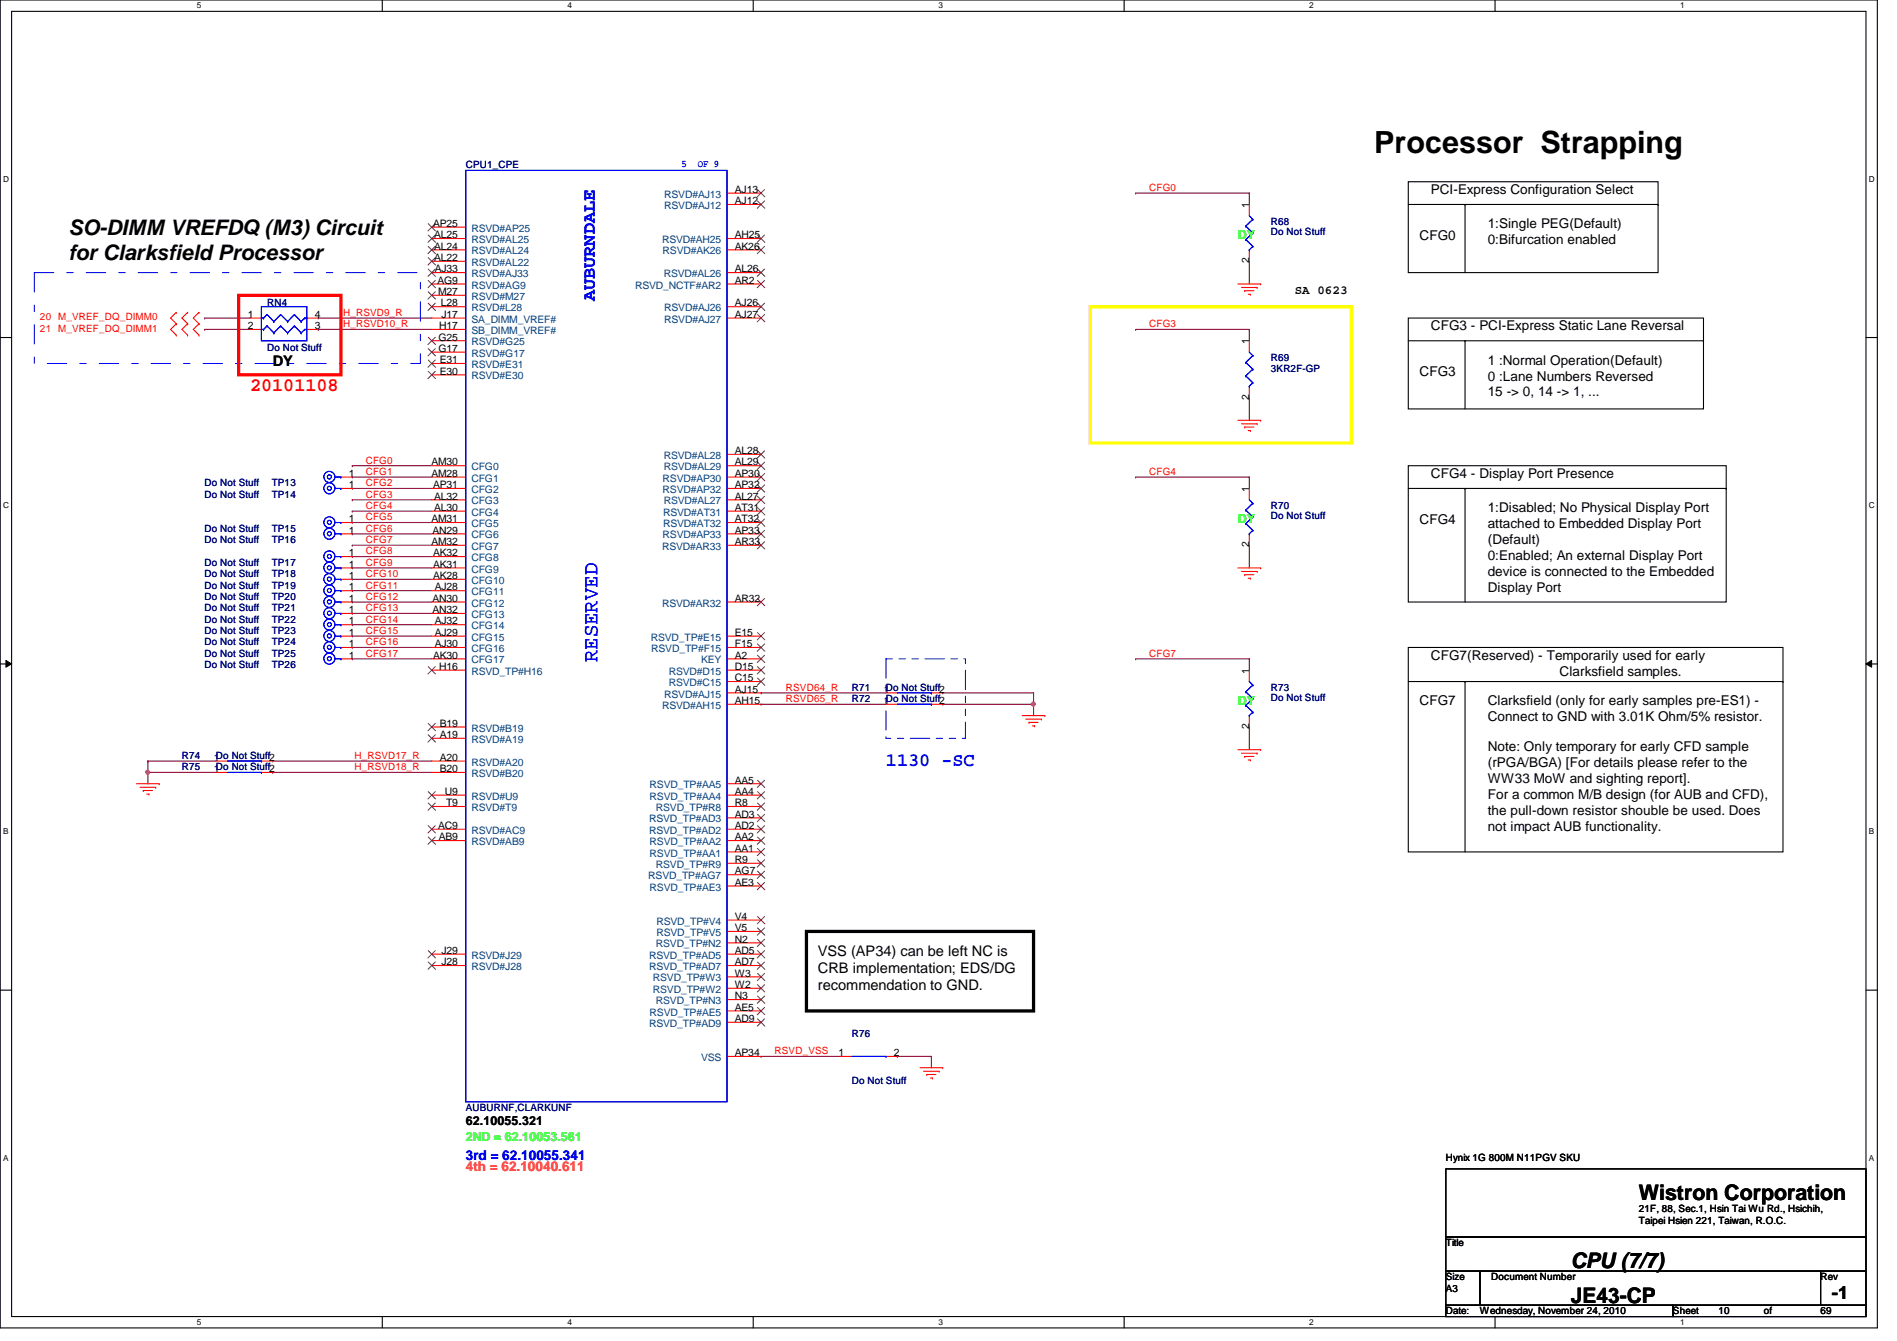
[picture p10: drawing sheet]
<svg xmlns="http://www.w3.org/2000/svg" width="297mm" height="210mm" viewBox="0 0 297 210" stroke-linecap="round" stroke-linejoin="round" font-family="sans-serif">
<path d="M0 0h294v207.9h-294zM1.8 1.8h290.4v204.3h-290.4z" fill="none" stroke="#000" stroke-width=".17"/>
<g fill="#fff">
<path d="M30.8 .2h.7v1.4h-.7z"/>
<path d="M30.8 206.2h.7v1.4h-.7z"/>
</g>
<path d="M59.9 0v1.8M59.9 206.1v1.8" fill="none" stroke="#000" stroke-width=".17"/>
<g fill="#fff">
<path d="M88.9 .2h.6v1.4h-.6z"/>
<path d="M88.9 206.2h.6v1.4h-.6z"/>
</g>
<path d="M117.9 0v1.8M117.9 206.1v1.8" fill="none" stroke="#000" stroke-width=".17"/>
<g fill="#fff">
<path d="M146.9 .2h.7v1.4h-.7z"/>
<path d="M146.9 206.2h.7v1.4h-.7z"/>
</g>
<path d="M176 0v1.8M176 206.1v1.8" fill="none" stroke="#000" stroke-width=".17"/>
<g fill="#fff">
<path d="M205 .2h.7v1.4h-.7z"/>
<path d="M205 206.2h.7v1.4h-.7z"/>
</g>
<path d="M234.1 0v1.8M234.1 206.1v1.8" fill="none" stroke="#000" stroke-width=".17"/>
<g fill="#fff">
<path d="M263.1 .2h.7v1.4h-.7z"/>
<path d="M263.1 206.2h.7v1.4h-.7z"/>
<path d="M.5 27.3h.9v1.4h-.9z"/>
<path d="M292.6 27.3h.9v1.4h-.9z"/>
<path d="M.5 78.4h.9v1.4h-.9z"/>
<path d="M292.6 78.4h.9v1.4h-.9z"/>
</g>
<path d="M0 52.8h1.8M292.2 52.8h1.8" fill="none" stroke="#000" stroke-width=".17"/>
<g fill="#fff">
<path d="M.5 129.5h.8v1.4h-.8z"/>
<path d="M292.6 129.5h.9v1.4h-.9z"/>
</g>
<path d="M0 103.9h1.8M292.2 103.9h1.8" fill="none" stroke="#000" stroke-width=".17"/>
<path d="M.9 103.4l.9 .5-.9 .5zM292.2 103.9l.9-.5v1z" fill="#000"/>
<path d="M.9 103.4l.9 .5-.9 .5zM292.2 103.9l.9-.5v1z" fill="none" stroke="#000" stroke-width=".16"/>
<g fill="#fff">
<path d="M.5 180.5h.8v1.4h-.8z"/>
<path d="M292.6 180.5h.9v1.4h-.9z"/>
</g>
<path d="M0 155h1.8M292.2 155h1.8" fill="none" stroke="#000" stroke-width=".17"/>
<path d="M119.2 108.5h.1M119.2 110.2h.1M119.2 108.5h19.5M119.2 110.2h19.5M147.6 108.5h.1M147.6 108.5h14.2M161.8 110.2h.1M161.8 110.2v1.8" fill="none" stroke="#800040" stroke-width=".17"/>
<circle cx="161.8" cy="110.2" r=".32" fill="#f0f"/>
<circle cx="161.8" cy="110.2" r=".32" fill="none" stroke="#f0f" stroke-width=".17"/>
<g fill="none" stroke="#800040" stroke-width=".17">
<path d="M177.8 30.2h.1M177.8 30.2h17.8M177.8 51.6h.1M177.8 51.6h17.8M195.6 40.9h.1M195.6 40.9v3.5M55.2 72.9h.1M55.2 78.2h.1M55.2 72.9h12.4M55.2 78.2h12.4M177.8 74.7h.1M177.8 74.7h17.8"/>
<path d="M195.6 62.2h.1M195.6 62.2v3.6M55.2 80h.1M55.2 80h12.4M195.6 85.3h.1M195.6 85.3v3.6M23.2 119.1h.1M23.2 119.1h10.6M23.2 119.1v1.8M42.7 119.1h.1M42.7 119.1h24.9M147.6 110.2h.1"/>
<path d="M161.8 108.5h.1M161.8 108.5v1.7h-14.2M23.2 120.9h.1M23.2 120.9h10.6M42.7 120.9h.1M42.7 120.9h24.9M140.5 165.4h.1M140.5 165.4h5.3M145.8 165.4h.1M145.8 165.4v1.7"/>
</g>
<circle cx="23.1" cy="120.9" r=".32" fill="#f0f"/>
<circle cx="23.1" cy="120.9" r=".32" fill="none" stroke="#f0f" stroke-width=".17"/>
<g fill="none" stroke="#800040" stroke-width=".17">
<path d="M195.6 30.2h.1M195.6 30.2v1.8M32 51.6h.1M32 49.8h.1M32 49.8h7.2M32 51.6h7.2M49.8 49.8h.1M49.8 51.6h.1M49.8 49.8h17.8M49.8 51.6h17.8M195.6 51.6h.1M195.6 51.6v1.7"/>
<path d="M55.2 74.7h.1M55.2 76.5h.1M55.2 74.7h12.4M55.2 76.5h12.4M195.6 74.7h.1M195.6 74.7v1.8M55.2 81.8h.1M55.2 83.6h.1M55.2 85.3h.1M55.2 88.9h.1M55.2 90.7h.1M55.2 87.1h.1"/>
<path d="M55.2 94.2h.1M55.2 96h.1M55.2 92.5h.1M55.2 99.6h.1M55.2 97.8h.1M55.2 81.8h12.4M55.2 83.6h12.4M55.2 85.3h12.4M55.2 88.9h12.4M55.2 90.7h12.4M55.2 87.1h12.4M55.2 94.2h12.4"/>
<path d="M55.2 96h12.4M55.2 92.5h12.4M55.2 99.6h12.4M55.2 97.8h12.4M55.2 101.3h.1M55.2 103.1h.1M55.2 101.3h12.4M55.2 103.1h12.4M177.8 103.1h.1M177.8 103.1h17.8M195.6 103.1h.1M195.6 113.8h.1"/>
<path d="M195.6 103.1v1.8M195.6 113.8v3.5M23.2 120.9h.1M23.2 120.9v1.8M119.2 165.4h.1M119.2 165.4h12.4"/>
</g>
<g fill="none" stroke="#f00" stroke-width=".17">
<path d="M67.6 37.3h5.3M67.6 39.1h5.3M67.6 35.6h5.3M113.8 37.3h5.4M113.8 39.1h5.4M113.8 30.2h5.4M113.8 32h5.4M195.6 32v1.8M195.6 39.1v1.8M27.6 50.7h.1M27.6 48.9h.1M27.6 52.5h.1"/>
<path d="M27.6 50.7l-.9 .9 .9 .9M27.6 48.9l-.9 .9 .9 .9M29.4 48.9h.1M29.4 50.7h.1M29.4 52.5h.1M29.4 48.9l-.9 .9 .9 .9M29.4 50.7l-.9 .9 .9 .9M31.2 50.7h.1M31.2 48.9h.1M31.2 52.5h.1M31.2 50.7l-.9 .9 .9 .9M31.2 48.9l-.9 .9 .9 .9"/>
<path d="M39.2 49.8h1.7M39.2 51.6h1.7M48 49.8h1.8M48 51.6h1.8M67.6 44.4h5.3M67.6 48h5.3M67.6 49.8h5.3M67.6 42.7h5.3M67.6 40.9h5.3M67.6 46.2h5.3M67.6 51.6h5.3M67.6 53.3h5.3"/>
<path d="M67.6 55.1h5.3M67.6 56.9h5.3M67.6 58.7h5.3M113.8 44.4h5.4M113.8 48h5.4M113.8 49.8h5.4M113.8 42.7h5.4M193.8 44.4h3.6M194.4 45h2.4M194.9 45.5h.1M194.9 45.5h1.4M195.4 46.1h.4"/>
<path d="M195.6 53.3v1.8M195.8 46.1h.1M196.8 45h.1M197.4 44.4h.1M53.4 76.5h1.8M53.4 74.7h1.8M67.6 76.5h5.3M67.6 74.7h5.3M67.6 72.9h5.3M67.6 78.2h5.3M113.8 76.5h5.4M113.8 74.7h5.4"/>
<path d="M113.8 72.9h5.4M113.8 78.2h5.4M113.8 71.1h5.4M193.8 65.8h3.6M194.4 66.3h2.4M194.9 66.8h.1M194.9 66.8h1.4M195.4 67.4h.4M195.6 60.5v1.7M195.6 76.5v1.7M195.8 67.4h.1M196.8 66.3h.1"/>
<path d="M197.4 65.8h.1M53.4 88.9h1.8M53.4 92.5h1.8M53.4 94.2h1.8M53.4 83.6h1.8M53.4 81.8h1.8M53.4 87.1h1.8M53.4 90.7h1.8M53.4 96h1.8M53.4 97.8h1.8M53.4 99.6h1.8M67.6 88.9h5.3"/>
<path d="M67.6 92.5h5.3M67.6 94.2h5.3M67.6 83.6h5.3M67.6 80h5.3M67.6 81.8h5.3M67.6 85.3h5.3M67.6 87.1h5.3M67.6 90.7h5.3M67.6 96h5.3M67.6 97.8h5.3M67.6 99.6h5.3M113.8 94.2h5.4"/>
<path d="M113.8 83.6h5.4M113.8 80h5.4M113.8 81.8h5.4M113.8 85.3h5.4M113.8 99.6h5.4M193.8 88.9h3.6M194.4 89.5h2.4M194.9 90h.1M194.9 90h1.4M195.4 90.5h.4M195.6 83.6v1.7M195.8 90.5h.1"/>
<path d="M196.8 89.5h.1M197.4 88.9h.1M33.8 119.1h1.8M40.9 119.1h1.8M53.4 103.1h1.8M53.4 101.3h1.8M67.6 103.1h5.3M67.6 101.3h5.3M67.6 104.9h5.3M67.6 115.6h5.3M67.6 113.8h5.3M67.6 119.1h5.3"/>
<path d="M113.8 108.5h5.4M113.8 103.1h5.4M113.8 101.3h5.4M113.8 104.9h5.4M113.8 106.7h5.4M113.8 110.2h5.4M138.7 108.5h1.8M138.7 110.2h1.8M145.8 108.5h1.8M145.8 110.2h1.8M160.1 112h3.5M160.6 112.6h2.5"/>
<path d="M161.1 113.1h.1M161.1 113.1h1.5M161.7 113.6h.3M162 113.6h.1M163.1 112.6h.1M163.6 112h.1M193.8 117.3h3.6M194.4 117.9h2.4M194.9 118.4h.1M194.9 118.4h1.4M195.4 119h.4M195.6 104.9v1.8"/>
<path d="M195.6 112v1.8M195.8 119h.1M196.8 117.9h.1M197.4 117.3h.1M21.4 122.7h3.5M21.9 123.2h2.5M22.4 123.7h.1M22.4 123.7h1.5M23 124.3h.3M23.3 124.3h.1M24.4 123.2h.1M24.9 122.7h.1"/>
<path d="M33.8 120.9h1.8M40.9 120.9h1.8M67.6 120.9h5.3M67.6 126.2h5.3M67.6 124.5h5.3M67.6 131.6h5.3M67.6 129.8h5.3M113.8 122.7h5.4M113.8 126.2h5.4M113.8 124.5h5.4M113.8 131.6h5.4M113.8 129.8h5.4"/>
<path d="M113.8 133.3h5.4M113.8 135.1h5.4M113.8 128h5.4M113.8 136.9h5.4M113.8 138.7h5.4M67.6 151.1h5.3M67.6 149.4h5.3M113.8 151.1h5.4M113.8 149.4h5.4M113.8 144h5.4M113.8 145.8h5.4M113.8 147.6h5.4"/>
<path d="M113.8 152.9h5.4M113.8 154.7h5.4M113.8 156.5h5.4M113.8 158.2h5.4M113.8 160h5.4M113.8 165.4h5.4M131.6 165.4h1.8M138.7 165.4h1.8M144.1 167.1h3.5M144.6 167.7h2.5M145.1 168.2h.1M145.1 168.2h1.5"/>
<path d="M145.7 168.7h.3M146 168.7h.1M147.1 167.7h.1M147.6 167.1h.1"/>
</g>
<g fill="none" stroke="#000" stroke-width=".17">
<path d="M220.5 28.4h39.1v14.3h-39.1zM220.5 32h39.1M229.4 32h.1M229.4 32v10.7M259.6 32h.1M220.5 49.8h46.2v14.2h-46.2zM220.5 53.3h46.2M229.4 53.3h.1M229.4 53.3v10.7M266.7 53.3h.1M220.5 72.9h49.8v21.3h-49.8zM220.5 76.5h49.8"/>
<path d="M229.4 76.5h.1M229.4 76.5v17.7M270.3 76.5h.1M220.5 101.3h58.7v32h-58.7zM220.5 106.7h58.7M229.4 106.7h.1M229.4 106.7v26.6M279.2 106.7h.1M226.4 183h65.8v10.6h-65.8zM226.4 193.6h65.8v5.4h-65.8zM226.4 199h5.3v5.3h-5.3zM231.7 199h53.4v5.3h-53.4z"/>
<path d="M285.1 199h7.1v5.3h-7.1zM226.4 204.3h35.6v1.8h-35.6zM262 204.3h30.2v1.8h-30.2z"/>
</g>
<path d="M126.3 145.8h35.5v12.4h-35.5z" fill="none" stroke="#000" stroke-width=".51"/>
<path d="M5.4 42.7h60.4v14.2h-60.4z" fill="none" stroke="#00f" stroke-width=".16" stroke-dasharray="3 2 1 2"/>
<path d="M170.7 48h40.9v21.3h-40.9z" fill="none" stroke="#ff0" stroke-width=".51"/>
<path d="M138.7 103.1h12.5v12.5h-12.5z" fill="none" stroke="#00f" stroke-width=".16" stroke-dasharray="3 1 1 1 1 1"/>
<path d="M37.4 46.2h16v12.5h-16z" fill="none" stroke="#f00" stroke-width=".51"/>
<g fill="none" stroke="#00f" stroke-width=".17">
<path d="M72.9 26.7h40.9v145.8h-40.9zM195.1 35.4h.1M195.1 37.5h.1M195.1 35.4l1.1 1M195.1 37.5l1.1 1.1M195.6 39.1h.1M195.6 33.8l.6 .5M196.2 34.3h.1M196.2 36.4h.1M196.2 38.6h.1M196.2 34.3l-1.1 1.1M196.2 36.4l-1.1 1.1"/>
<path d="M196.2 38.6l-.6 .5M40.9 48h7.1v5.3h-7.1zM40.9 51.6h.1M40.9 49.8h.4M40.9 51.6h.4M41.3 49.8h.1M41.3 51.6h.1M41.8 49.2h.1M41.8 51h.1M41.8 49.2l-.5 .6M41.8 49.2l1.1 1.1M41.8 51l1.1 1.1"/>
<path d="M41.8 51l-.5 .6M42.9 50.3h.1M42.9 52.1h.1M43.9 49.2h.1M43.9 51h.1M43.9 49.2l-1 1.1M43.9 49.2l1.1 1.1M43.9 51l1.1 1.1M43.9 51l-1 1.1M45 50.3h.1M45 52.1h.1M46.1 49.2h.1"/>
<path d="M46.1 51h.1M46.1 49.2l-1.1 1.1M46.1 49.2l1.1 1.1M46.1 51l1.1 1.1M46.1 51l-1.1 1.1M47.2 50.3h.1M47.2 52.1h.1M47.7 49.8h.1M47.7 51.6h.1M47.7 49.8h.3M47.7 49.8l-.5 .5M47.7 51.6h.3"/>
<path d="M47.7 51.6l-.5 .5M48 49.8h.1M195.1 56.7h.1M195.1 58.8h.1M195.1 56.7l1.1 1.1M195.1 58.8l1.1 1.1M195.6 55.1l.6 .6M196.2 55.7h.1M196.2 57.8h.1M196.2 59.9h.1M196.2 55.7l-1.1 1M196.2 57.8l-1.1 1"/>
<path d="M196.2 59.9l-.6 .6M52.5 76.5h.9M52.5 74.7h.9M53.4 76.5h.1M53.4 74.7h.1M195.1 79.8h.1M195.1 79.8l1.1 1.1M195.6 60.5h.1M195.6 78.2l.6 .6M196.2 78.8h.1M196.2 78.8l-1.1 1M52.5 92.5h.9"/>
<path d="M52.5 94.2h.9M52.5 83.6h.9M52.5 88.9h.9M52.5 90.7h.9M52.5 99.6h.9M52.5 96h.9M52.5 81.8h.9M52.5 87.1h.9M52.5 97.8h.9M53.4 92.5h.1M53.4 94.2h.1M53.4 83.6h.1"/>
<path d="M53.4 88.9h.1M53.4 90.7h.1M53.4 99.6h.1M53.4 96h.1M53.4 81.8h.1M53.4 87.1h.1M53.4 97.8h.1M195.1 82h.1M195.1 82l1.1 1M195.6 83.6h.1M196.2 80.9h.1M196.2 83h.1"/>
<path d="M196.2 80.9l-1.1 1.1M196.2 83l-.6 .6M35.6 119.1h5.3M40.9 119.1h.1M52.5 103.1h.9M52.5 101.3h.9M53.4 103.1h.1M53.4 101.3h.1M140.5 108.5h5.3M140.5 110.2h5.3M145.8 108.5h.1M145.8 110.2h.1"/>
<path d="M195.1 108.3h.1M195.1 110.4h.1M195.1 108.3l1.1 1M195.1 110.4l1.1 1.1M195.6 112h.1M195.6 106.7l.6 .5M196.2 107.2h.1M196.2 109.3h.1M196.2 111.5h.1M196.2 107.2l-1.1 1.1M196.2 109.3l-1.1 1.1M196.2 111.5l-.6 .5"/>
<path d="M35.6 120.9h5.3M40.9 120.9h.1M133.4 165.4h5.3M138.7 165.4h.1"/>
<circle cx="51.6" cy="76.4" r=".32"/>
<circle cx="51.6" cy="74.6" r=".32"/>
<circle cx="51.6" cy="76.4" r=".87"/>
<circle cx="51.6" cy="74.6" r=".87"/>
<circle cx="51.6" cy="96" r=".32"/>
<circle cx="51.6" cy="87.1" r=".32"/>
<circle cx="51.6" cy="97.8" r=".32"/>
<circle cx="51.6" cy="83.5" r=".32"/>
<circle cx="51.6" cy="88.9" r=".32"/>
<circle cx="51.6" cy="90.7" r=".32"/>
<circle cx="51.6" cy="81.8" r=".32"/>
<circle cx="51.6" cy="99.5" r=".32"/>
<circle cx="51.6" cy="92.4" r=".32"/>
<circle cx="51.6" cy="94.2" r=".32"/>
<circle cx="51.6" cy="96" r=".87"/>
<circle cx="51.6" cy="90.6" r=".87"/>
<circle cx="51.6" cy="97.8" r=".87"/>
<circle cx="51.6" cy="92.4" r=".87"/>
<circle cx="51.6" cy="87.1" r=".87"/>
<circle cx="51.6" cy="81.8" r=".87"/>
<circle cx="51.6" cy="88.9" r=".87"/>
<circle cx="51.6" cy="99.5" r=".87"/>
<circle cx="51.6" cy="83.5" r=".87"/>
<circle cx="51.6" cy="94.2" r=".87"/>
<circle cx="51.6" cy="103.1" r=".32"/>
<circle cx="51.6" cy="101.3" r=".32"/>
<circle cx="51.6" cy="103.1" r=".87"/>
<circle cx="51.6" cy="101.3" r=".87"/>
</g>
<g fill="none" stroke="#804000" stroke-width=".16">
<path d="M67.1 35l1.1 1.2M67.1 36.8l1.1 1.1M67.1 38.6l1.1 1.1M68.2 35l-1.2 1.2M68.2 36.8l-1.2 1.1M68.2 38.6l-1.2 1.1M118.6 36.8l1.2 1.1M118.6 38.6l1.2 1.1M118.6 29.7l1.2 1.1M118.6 31.5l1.2 1.1M119.7 36.8l-1.1 1.1M119.7 38.6l-1.1 1.1"/>
<path d="M119.7 29.7l-1.1 1.1M119.7 31.5l-1.1 1.1M67.1 40.3l1.1 1.2M67.1 42.1l1.1 1.2M67.1 43.9l1.1 1.1M67.1 45.7l1.1 1.1M67.1 47.5l1.1 1.1M67.1 52.8l1.1 1.1M67.1 54.6l1.1 1.1M67.1 56.3l1.1 1.2M67.1 58.1l1.1 1.2M68.2 40.3l-1.2 1.2"/>
<path d="M68.2 42.1l-1.2 1.2M68.2 43.9l-1.2 1.1M68.2 45.7l-1.2 1.1M68.2 47.5l-1.2 1.1M68.2 52.8l-1.2 1.1M68.2 54.6l-1.2 1.1M68.2 56.3l-1.2 1.2M68.2 58.1l-1.2 1.2M118.6 47.5l1.2 1.1M118.6 49.2l1.2 1.2M118.6 42.1l1.2 1.2M118.6 43.9l1.2 1.1"/>
<path d="M119.7 47.5l-1.1 1.1M119.7 49.2l-1.1 1.2M119.7 42.1l-1.1 1.2M119.7 43.9l-1.1 1.1M118.6 70.6l1.2 1.1M118.6 72.3l1.2 1.2M118.6 74.1l1.2 1.2M118.6 75.9l1.2 1.1M118.6 77.7l1.2 1.1M118.6 79.5l1.2 1.1M119.7 70.6l-1.1 1.1M119.7 72.3l-1.1 1.2"/>
<path d="M119.7 74.1l-1.1 1.2M119.7 75.9l-1.1 1.1M119.7 77.7l-1.1 1.1M119.7 79.5l-1.1 1.1M118.6 81.2l1.2 1.2M118.6 83l1.2 1.2M118.6 84.8l1.2 1.1M118.6 93.7l1.2 1.1M118.6 99l1.2 1.2M119.7 81.2l-1.1 1.2M119.7 83l-1.1 1.2M119.7 84.8l-1.1 1.1"/>
<path d="M119.7 93.7l-1.1 1.1M119.7 99l-1.1 1.2M67.1 104.4l1.1 1.1M67.1 115l1.1 1.2M67.1 113.2l1.1 1.2M68.2 104.4l-1.2 1.1M68.2 115l-1.2 1.2M68.2 113.2l-1.2 1.2M118.6 100.8l1.2 1.1M118.6 102.6l1.2 1.1M118.6 104.4l1.2 1.1M118.6 106.1l1.2 1.2"/>
<path d="M119.7 100.8l-1.1 1.1M119.7 102.6l-1.1 1.1M119.7 104.4l-1.1 1.1M119.7 106.1l-1.1 1.2M67.1 125.7l1.1 1.1M67.1 123.9l1.1 1.2M67.1 131l1.1 1.2M67.1 129.2l1.1 1.2M68.2 123.9l-1.2 1.2M68.2 131l-1.2 1.2M68.2 125.7l-1.2 1.1M68.2 129.2l-1.2 1.2"/>
<path d="M118.6 122.1l1.2 1.2M118.6 123.9l1.2 1.2M118.6 125.7l1.2 1.1M118.6 131l1.2 1.2M118.6 132.8l1.2 1.1M118.6 134.6l1.2 1.1M118.6 127.5l1.2 1.1M118.6 136.4l1.2 1.1M118.6 129.2l1.2 1.2M118.6 138.1l1.2 1.2M119.7 122.1l-1.1 1.2M119.7 123.9l-1.1 1.2"/>
<path d="M119.7 125.7l-1.1 1.1M119.7 131l-1.1 1.2M119.7 132.8l-1.1 1.1M119.7 134.6l-1.1 1.1M119.7 127.5l-1.1 1.1M119.7 136.4l-1.1 1.1M119.7 129.2l-1.1 1.2M119.7 138.1l-1.1 1.2M67.1 150.6l1.1 1.1M67.1 148.8l1.1 1.1M68.2 150.6l-1.2 1.1M68.2 148.8l-1.2 1.1"/>
<path d="M118.6 143.5l1.2 1.1M118.6 145.2l1.2 1.2M118.6 147l1.2 1.2M118.6 152.4l1.2 1.1M118.6 154.1l1.2 1.2M118.6 155.9l1.2 1.2M118.6 148.8l1.2 1.1M118.6 157.7l1.2 1.1M118.6 150.6l1.2 1.1M118.6 159.5l1.2 1.1M119.7 143.5l-1.1 1.1M119.7 145.2l-1.1 1.2"/>
<path d="M119.7 147l-1.1 1.2M119.7 152.4l-1.1 1.1M119.7 154.1l-1.1 1.2M119.7 155.9l-1.1 1.2M119.7 148.8l-1.1 1.1M119.7 157.7l-1.1 1.1M119.7 150.6l-1.1 1.1M119.7 159.5l-1.1 1.1"/>
</g>
<circle cx="161.8" cy="110.2" r=".32" fill="#f0f"/>
<circle cx="161.8" cy="110.2" r=".32" fill="none" stroke="#f0f" stroke-width=".17"/>
<circle cx="23.1" cy="120.9" r=".32" fill="#f0f"/>
<circle cx="23.1" cy="120.9" r=".32" fill="none" stroke="#f0f" stroke-width=".17"/>
<text font-size="4.8" x="215.2" y="24">Processor Strapping</text>
<g font-size="3.3">
<text x="10.7" y="36.8">SO-DIMM VREFDQ (M3) Circuit</text>
<text x="10.7" y="40.8">for Clarksfield Processor</text>
<text x="256.6" y="187.9">Wistron Corporation</text>
<text x="246" y="203.9">JE43-CP</text>
<text x="246" y="198.5">CPU (7/7)</text>
</g>
<text font-size="3.3" fill="#00f" x="93.6" y="103.7" transform="rotate(-90 93.6 103.7)">RESERVED</text>
<text font-size="3" fill="#f00" x="39.2" y="61.2">20101108</text>
<text font-size="3" fill="#00f" x="138.7" y="119.8">1130 -SC</text>
<text font-size="2.8" fill="#00f" x="93.1" y="47.1" transform="rotate(-90 93.1 47.1)">AUBURNDALE</text>
<text font-size="2.8" x="286.8" y="203.4">-1</text>
<g font-size="2.3">
<text x="42.7" y="57.2">DY</text>
<text x="128.1" y="149.6">VSS (AP34) can be left NC is</text>
<text x="128.1" y="152.3">CRB implementation; EDS/DG</text>
<text x="128.1" y="155">recommendation to GND.</text>
</g>
<g font-size="2.1">
<text x="224.1" y="30.4">PCI-Express Configuration Select</text>
<text x="233" y="35.7">1:Single PEG(Default)</text>
<text x="222.3" y="37.5">CFG0</text>
<text x="233" y="38.2">0:Bifurcation enabled</text>
<text x="224.1" y="51.7">CFG3 - PCI-Express Static Lane Reversal</text>
<text x="222.3" y="58.8">CFG3</text>
<text x="233" y="57.1">1 :Normal Operation(Default)</text>
<text x="233" y="59.6">0 :Lane Numbers Reversed</text>
<text x="233" y="62.1">15 -&gt; 0, 14 -&gt; 1, ...</text>
<text x="224.1" y="74.8">CFG4 - Display Port Presence</text>
<text x="222.3" y="82">CFG4</text>
<text x="233" y="80.2">1:Disabled; No Physical Display Port</text>
<text x="233" y="82.7">attached to Embedded Display Port</text>
<text x="233" y="85.2">(Default)</text>
<text x="233" y="87.7">0:Enabled; An external Display Port</text>
<text x="233" y="90.2">device is connected to the Embedded</text>
<text x="233" y="92.7">Display Port</text>
<text x="224.1" y="103.3">CFG7(Reserved) - Temporarily used for early</text>
<text x="244.2" y="105.8">Clarksfield samples.</text>
<text x="222.3" y="110.4">CFG7</text>
<text x="233" y="112.9">Connect to GND with 3.01K Ohm/5% resistor.</text>
<text x="233" y="110.4">Clarksfield (only for early samples pre-ES1) -</text>
<text x="233" y="117.5">Note: Only temporary for early CFD sample</text>
<text x="233" y="120">(rPGA/BGA) [For details please refer to the</text>
<text x="233" y="122.5">WW33 MoW and sighting report].</text>
<text x="233" y="125">For a common M/B design (for AUB and CFD),</text>
<text x="233" y="127.5">the pull-down resistor shouble be used. Does</text>
<text x="233" y="130">not impact AUB functionality.</text>
</g>
<text font-size="2.1" fill="#00f" x="72.9" y="181.6">3rd = 62.10055.341</text>
<text font-size="2.1" fill="#ff8000" x="72.9" y="183.3">4th = 62.10040.611</text>
<g font-size="1.9" fill="#0f0">
<text x="193.8" y="37.4">DY</text>
<text x="193.8" y="81.8">DY</text>
<text x="193.8" y="110.3">DY</text>
<text x="72.9" y="178.6">2ND = 62.10053.561</text>
</g>
<g font-size="1.9">
<text x="202.7" y="46.1">SA 0623</text>
<text x="72.9" y="176.1">62.10055.321</text>
</g>
<g font-size="1.6" fill="#000080">
<text x="72.9" y="26.3">CPU1_CPE</text>
<text x="199" y="35.2">R68</text>
<text x="199" y="36.8">Do Not Stuff</text>
<text x="41.8" y="47.8">RN4</text>
<text x="41.8" y="54.9">Do Not Stuff</text>
<text x="199" y="56.6">R69</text>
<text x="199" y="58.2">3KR2F-GP</text>
<text x="32" y="77.9">Do Not Stuff</text>
<text x="32" y="76.1">Do Not Stuff</text>
<text x="42.5" y="77.9">TP14</text>
<text x="42.5" y="76.1">TP13</text>
<text x="32" y="83.2">Do Not Stuff</text>
<text x="42.5" y="83.2">TP15</text>
<text x="199" y="79.7">R70</text>
<text x="199" y="81.3">Do Not Stuff</text>
<text x="32" y="85">Do Not Stuff</text>
<text x="32" y="88.6">Do Not Stuff</text>
<text x="42.5" y="85">TP16</text>
<text x="42.5" y="88.6">TP17</text>
<text x="32" y="93.9">Do Not Stuff</text>
<text x="32" y="95.7">Do Not Stuff</text>
<text x="32" y="90.3">Do Not Stuff</text>
<text x="32" y="92.1">Do Not Stuff</text>
<text x="42.5" y="93.9">TP20</text>
<text x="42.5" y="95.7">TP21</text>
<text x="42.5" y="90.3">TP18</text>
<text x="42.5" y="92.1">TP19</text>
<text x="32" y="101">Do Not Stuff</text>
<text x="32" y="97.5">Do Not Stuff</text>
<text x="32" y="99.2">Do Not Stuff</text>
<text x="42.5" y="101">TP24</text>
<text x="42.5" y="97.5">TP22</text>
<text x="42.5" y="99.2">TP23</text>
<text x="32" y="104.6">Do Not Stuff</text>
<text x="32" y="102.8">Do Not Stuff</text>
<text x="42.5" y="104.6">TP26</text>
<text x="42.5" y="102.8">TP25</text>
<text x="133.4" y="108.1">R71</text>
<text x="133.4" y="109.9">R72</text>
<text x="199" y="108.1">R73</text>
<text x="199" y="109.7">Do Not Stuff</text>
<text x="28.5" y="118.8">R74</text>
<text x="28.5" y="120.6">R75</text>
<text x="133.4" y="162.3">R76</text>
<text x="72.9" y="173.9">AUBURNF,CLARKUNF</text>
<text x="133.4" y="169.6">Do Not Stuff</text>
</g>
<g font-size="1.6" fill="#00f">
<text x="106.7" y="26.1">5</text>
<text x="109.3" y="26.1">OF 9</text>
</g>
<g font-size="1.6" fill="#f00">
<text x="180" y="29.9">CFG0</text>
<text x="6.3" y="50.2">20 M_VREF_DQ_DIMM0</text>
<text x="6.3" y="51.9">21 M_VREF_DQ_DIMM1</text>
<text x="53.7" y="49.4">H_RSVD9_R</text>
<text x="53.7" y="51.2">H_RSVD10_R</text>
<text x="180" y="51.2">CFG3</text>
<text x="57.3" y="72.6">CFG0</text>
<text x="57.3" y="77.9">CFG3</text>
<text x="57.3" y="74.3">CFG1</text>
<text x="57.3" y="76.1">CFG2</text>
<text x="180" y="74.3">CFG4</text>
<text x="57.3" y="79.7">CFG4</text>
<text x="57.3" y="81.4">CFG5</text>
<text x="57.3" y="83.2">CFG6</text>
<text x="57.3" y="85">CFG7</text>
<text x="57.3" y="88.6">CFG9</text>
<text x="57.3" y="86.8">CFG8</text>
<text x="57.3" y="90.3">CFG10</text>
<text x="57.3" y="93.9">CFG12</text>
<text x="57.3" y="95.7">CFG13</text>
<text x="57.3" y="92.1">CFG11</text>
<text x="57.3" y="99.2">CFG15</text>
<text x="57.3" y="101">CFG16</text>
<text x="57.3" y="97.5">CFG14</text>
<text x="57.3" y="102.8">CFG17</text>
<text x="180" y="102.8">CFG7</text>
<text x="123.1" y="108.1">RSVD64_R</text>
<text x="123.1" y="109.9">RSVD65_R</text>
<text x="55.5" y="118.8">H_RSVD17_R</text>
<text x="55.5" y="120.6">H_RSVD18_R</text>
<text x="121.3" y="165">RSVD_VSS</text>
</g>
<g font-size="1.6">
<text x="67.8" y="35.5">AP25</text>
<text x="115.1" y="30.2">AJ13</text>
<text x="115.1" y="32">AJ12</text>
<text x="195.6" y="32.6" transform="rotate(-90 195.6 32.6)">1</text>
<text x="68" y="37.3">AL25</text>
<text x="68" y="39.1">AL24</text>
<text x="68" y="40.9">AL22</text>
<text x="115.1" y="37.3">AH25</text>
<text x="115.1" y="39.1">AK26</text>
<text x="195.6" y="41.2" transform="rotate(-90 195.6 41.2)">2</text>
<text x="68.1" y="42.6">AJ33</text>
<text x="68.5" y="44.4">AG9</text>
<text x="68.6" y="46.2">M27</text>
<text x="69" y="48">L28</text>
<text x="115.1" y="48">AJ26</text>
<text x="115.1" y="42.6">AL26</text>
<text x="115.1" y="44.4">AR2</text>
<text x="38.8" y="49.7">1</text>
<text x="38.8" y="51.5">2</text>
<text x="49.3" y="51.5">3</text>
<text x="49.3" y="49.7">4</text>
<text x="68.7" y="53.3">G25</text>
<text x="68.8" y="51.5">H17</text>
<text x="69.1" y="49.7">J17</text>
<text x="115.1" y="49.7">AJ27</text>
<text x="195.6" y="53.9" transform="rotate(-90 195.6 53.9)">1</text>
<text x="68.7" y="55.1">G17</text>
<text x="68.9" y="56.9">E31</text>
<text x="68.9" y="58.6">E30</text>
<text x="195.6" y="62.6" transform="rotate(-90 195.6 62.6)">2</text>
<text x="115.1" y="71.1">AL28</text>
<text x="54.6" y="76.4">1</text>
<text x="54.6" y="74.6">1</text>
<text x="67.6" y="72.9">AM30</text>
<text x="67.6" y="74.6">AM28</text>
<text x="67.8" y="76.4">AP31</text>
<text x="115.1" y="72.9">AL29</text>
<text x="115.1" y="74.6">AP30</text>
<text x="115.1" y="76.4">AP32</text>
<text x="195.6" y="77" transform="rotate(-90 195.6 77)">1</text>
<text x="54.6" y="83.5">1</text>
<text x="54.6" y="81.7">1</text>
<text x="67.6" y="81.7">AM31</text>
<text x="67.7" y="83.5">AN29</text>
<text x="68" y="78.2">AL32</text>
<text x="68" y="80">AL30</text>
<text x="115.1" y="78.2">AL27</text>
<text x="115.1" y="80">AT31</text>
<text x="115.1" y="81.7">AT32</text>
<text x="115.1" y="83.5">AP33</text>
<text x="54.6" y="88.9">1</text>
<text x="54.6" y="87.1">1</text>
<text x="67.6" y="85.3">AM32</text>
<text x="67.8" y="87.1">AK32</text>
<text x="67.8" y="88.9">AK31</text>
<text x="115.1" y="85.3">AR33</text>
<text x="195.6" y="85.7" transform="rotate(-90 195.6 85.7)">2</text>
<text x="54.6" y="92.4">1</text>
<text x="54.6" y="94.2">1</text>
<text x="54.6" y="90.6">1</text>
<text x="54.6" y="96">1</text>
<text x="67.7" y="94.2">AN30</text>
<text x="67.7" y="96">AN32</text>
<text x="67.8" y="90.6">AK28</text>
<text x="68.1" y="92.4">AJ28</text>
<text x="115.1" y="94.2">AR32</text>
<text x="54.6" y="99.5">1</text>
<text x="54.6" y="101.3">1</text>
<text x="54.6" y="97.7">1</text>
<text x="68.1" y="97.7">AJ32</text>
<text x="68.1" y="99.5">AJ29</text>
<text x="68.1" y="101.3">AJ30</text>
<text x="115.1" y="99.5">E15</text>
<text x="115.1" y="101.3">F15</text>
<text x="54.6" y="103.1">1</text>
<text x="67.8" y="103.1">AK30</text>
<text x="68.8" y="104.9">H16</text>
<text x="115.1" y="103.1">A2</text>
<text x="115.1" y="104.9">D15</text>
<text x="115.1" y="106.6">C15</text>
<text x="195.6" y="105.5" transform="rotate(-90 195.6 105.5)">1</text>
<text x="68.9" y="113.7">B19</text>
<text x="115.1" y="108.4">AJ15</text>
<text x="115.1" y="110.2">AH15</text>
<text x="138.4" y="108.4">1Do Not Stuff2</text>
<text x="138.4" y="110.2">1Do Not Stuff2</text>
<text x="33.5" y="119.1">1Do Not Stuff2</text>
<text x="68.9" y="115.5">A19</text>
<text x="68.9" y="119.1">A20</text>
<text x="195.6" y="114.1" transform="rotate(-90 195.6 114.1)">2</text>
<text x="33.5" y="120.9">1Do Not Stuff2</text>
<text x="68.9" y="120.9">B20</text>
<text x="69.7" y="124.4">U9</text>
<text x="115.1" y="122.6">AA5</text>
<text x="115.1" y="124.4">AA4</text>
<text x="68.6" y="129.8">AC9</text>
<text x="68.7" y="131.5">AB9</text>
<text x="69.8" y="126.2">T9</text>
<text x="115.1" y="126.2">R8</text>
<text x="115.1" y="131.5">AA2</text>
<text x="115.1" y="128">AD3</text>
<text x="115.1" y="129.8">AD2</text>
<text x="115.1" y="133.3">AA1</text>
<text x="115.1" y="135.1">R9</text>
<text x="115.1" y="136.9">AG7</text>
<text x="115.1" y="138.6">AE3</text>
<text x="115.1" y="144">V4</text>
<text x="69.1" y="149.3">J29</text>
<text x="115.1" y="145.8">V5</text>
<text x="115.1" y="147.5">N2</text>
<text x="115.1" y="149.3">AD5</text>
<text x="69.1" y="151.1">J28</text>
<text x="115.1" y="152.9">W3</text>
<text x="115.1" y="154.6">W2</text>
<text x="115.1" y="151.1">AD7</text>
<text x="115.1" y="156.4">N3</text>
<text x="115.1" y="158.2">AE5</text>
<text x="115.1" y="160">AD9</text>
<text x="115.1" y="165.3">AP34</text>
<text x="131.3" y="165.3">1</text>
<text x="140" y="165.3">2</text>
<text x="226.4" y="181.7">Hynix 1G 800M N11PGV SKU</text>
<text x="256.6" y="189.7">21F, 88, Sec.1, Hsin Tai Wu Rd., Hsichih,</text>
<text x="256.6" y="191.6">Taipei Hsien 221, Taiwan, R.O.C.</text>
<text x="226.4" y="195.1">Title</text>
<text x="226.4" y="200.4">Size</text>
<text x="226.4" y="202.2">A3</text>
<text x="233.5" y="200.4">Document Number</text>
<text x="285.1" y="200.4">Rev</text>
<text x="226.4" y="205.7">Date:</text>
<text x="231.7" y="205.7">Wednesday, November 24, 2010</text>
<text x="262" y="205.7">Sheet</text>
<text x="269.1" y="205.7">10</text>
<text x="276.2" y="205.7">of</text>
<text x="285.1" y="205.7">69</text>
</g>
<g font-size="1.6" fill="#004080">
<text x="104" y="30.9">RSVD#AJ13</text>
<text x="104" y="32.7">RSVD#AJ12</text>
<text x="73.8" y="36.3">RSVD#AP25</text>
<text x="73.8" y="38.1">RSVD#AL25</text>
<text x="73.8" y="39.8">RSVD#AL24</text>
<text x="73.8" y="41.6">RSVD#AL22</text>
<text x="103.7" y="38.1">RSVD#AH25</text>
<text x="103.8" y="39.8">RSVD#AK26</text>
<text x="73.8" y="43.4">RSVD#AJ33</text>
<text x="73.8" y="45.2">RSVD#AG9</text>
<text x="73.8" y="46.9">RSVD#M27</text>
<text x="99.4" y="45.2">RSVD_NCTF#AR2</text>
<text x="103.9" y="43.4">RSVD#AL26</text>
<text x="73.8" y="48.7">RSVD#L28</text>
<text x="73.8" y="50.5">SA_DIMM_VREF#</text>
<text x="73.8" y="52.3">SB_DIMM_VREF#</text>
<text x="104" y="48.7">RSVD#AJ26</text>
<text x="104" y="50.5">RSVD#AJ27</text>
<text x="73.8" y="54.1">RSVD#G25</text>
<text x="73.8" y="55.8">RSVD#G17</text>
<text x="73.8" y="57.6">RSVD#E31</text>
<text x="73.8" y="59.4">RSVD#E30</text>
<text x="103.9" y="71.8">RSVD#AL28</text>
<text x="73.8" y="73.6">CFG0</text>
<text x="73.8" y="75.4">CFG1</text>
<text x="73.8" y="77.2">CFG2</text>
<text x="103.8" y="75.4">RSVD#AP30</text>
<text x="103.8" y="77.2">RSVD#AP32</text>
<text x="103.9" y="73.6">RSVD#AL29</text>
<text x="73.8" y="79">CFG3</text>
<text x="73.8" y="80.7">CFG4</text>
<text x="73.8" y="82.5">CFG5</text>
<text x="103.8" y="80.7">RSVD#AT31</text>
<text x="103.8" y="82.5">RSVD#AT32</text>
<text x="103.9" y="79">RSVD#AL27</text>
<text x="73.8" y="84.3">CFG6</text>
<text x="73.8" y="86.1">CFG7</text>
<text x="73.8" y="87.8">CFG8</text>
<text x="73.8" y="89.6">CFG9</text>
<text x="103.7" y="86.1">RSVD#AR33</text>
<text x="103.8" y="84.3">RSVD#AP33</text>
<text x="73.8" y="91.4">CFG10</text>
<text x="73.8" y="93.2">CFG11</text>
<text x="73.8" y="95">CFG12</text>
<text x="103.7" y="95">RSVD#AR32</text>
<text x="73.8" y="96.7">CFG13</text>
<text x="73.8" y="98.5">CFG14</text>
<text x="73.8" y="100.3">CFG15</text>
<text x="101.9" y="100.3">RSVD_TP#E15</text>
<text x="73.8" y="102.1">CFG16</text>
<text x="73.8" y="103.8">CFG17</text>
<text x="73.8" y="105.6">RSVD_TP#H16</text>
<text x="102" y="102.1">RSVD_TP#F15</text>
<text x="104.7" y="105.6">RSVD#D15</text>
<text x="104.7" y="107.4">RSVD#C15</text>
<text x="109.8" y="103.8">KEY</text>
<text x="103.7" y="111">RSVD#AH15</text>
<text x="104" y="109.2">RSVD#AJ15</text>
<text x="73.8" y="116.3">RSVD#A19</text>
<text x="73.8" y="114.5">RSVD#B19</text>
<text x="73.8" y="119.8">RSVD#A20</text>
<text x="73.8" y="121.6">RSVD#B20</text>
<text x="73.8" y="125.2">RSVD#U9</text>
<text x="101.7" y="123.4">RSVD_TP#AA5</text>
<text x="101.7" y="125.2">RSVD_TP#AA4</text>
<text x="73.8" y="127">RSVD#T9</text>
<text x="73.8" y="130.5">RSVD#AC9</text>
<text x="101.6" y="128.7">RSVD_TP#AD3</text>
<text x="101.6" y="130.5">RSVD_TP#AD2</text>
<text x="102.7" y="127">RSVD_TP#R8</text>
<text x="73.8" y="132.3">RSVD#AB9</text>
<text x="101.5" y="137.6">RSVD_TP#AG7</text>
<text x="101.7" y="132.3">RSVD_TP#AA2</text>
<text x="101.7" y="134.1">RSVD_TP#AA1</text>
<text x="102.7" y="135.8">RSVD_TP#R9</text>
<text x="101.7" y="139.4">RSVD_TP#AE3</text>
<text x="102.7" y="148.3">RSVD_TP#N2</text>
<text x="102.8" y="144.7">RSVD_TP#V4</text>
<text x="102.8" y="146.5">RSVD_TP#V5</text>
<text x="73.8" y="151.8">RSVD#J28</text>
<text x="73.8" y="150.1">RSVD#J29</text>
<text x="101.6" y="150.1">RSVD_TP#AD5</text>
<text x="101.6" y="151.8">RSVD_TP#AD7</text>
<text x="102.2" y="153.6">RSVD_TP#W3</text>
<text x="102.2" y="155.4">RSVD_TP#W2</text>
<text x="101.6" y="160.7">RSVD_TP#AD9</text>
<text x="101.7" y="159">RSVD_TP#AE5</text>
<text x="102.7" y="157.2">RSVD_TP#N3</text>
<text x="109.8" y="166.1">VSS</text>
</g>
<g font-size="1.3">
<text x="30.8" y="1.3">5</text>
<text x="88.9" y="1.3">4</text>
<text x="146.9" y="1.3">3</text>
<text x="205" y="1.3">2</text>
<text x="263.1" y="1.3">1</text>
<text x=".5" y="28.4">D</text>
<text x="292.6" y="28.4">D</text>
<text x=".5" y="79.5">C</text>
<text x="292.6" y="79.5">C</text>
<text x=".5" y="130.6">B</text>
<text x="292.6" y="130.6">B</text>
<text x=".5" y="181.7">A</text>
<text x="292.6" y="181.7">A</text>
<text x="30.8" y="207.4">5</text>
<text x="88.9" y="207.4">4</text>
<text x="146.9" y="207.4">3</text>
<text x="205" y="207.4">2</text>
<text x="263.1" y="207.4">1</text>
</g>
</svg>
